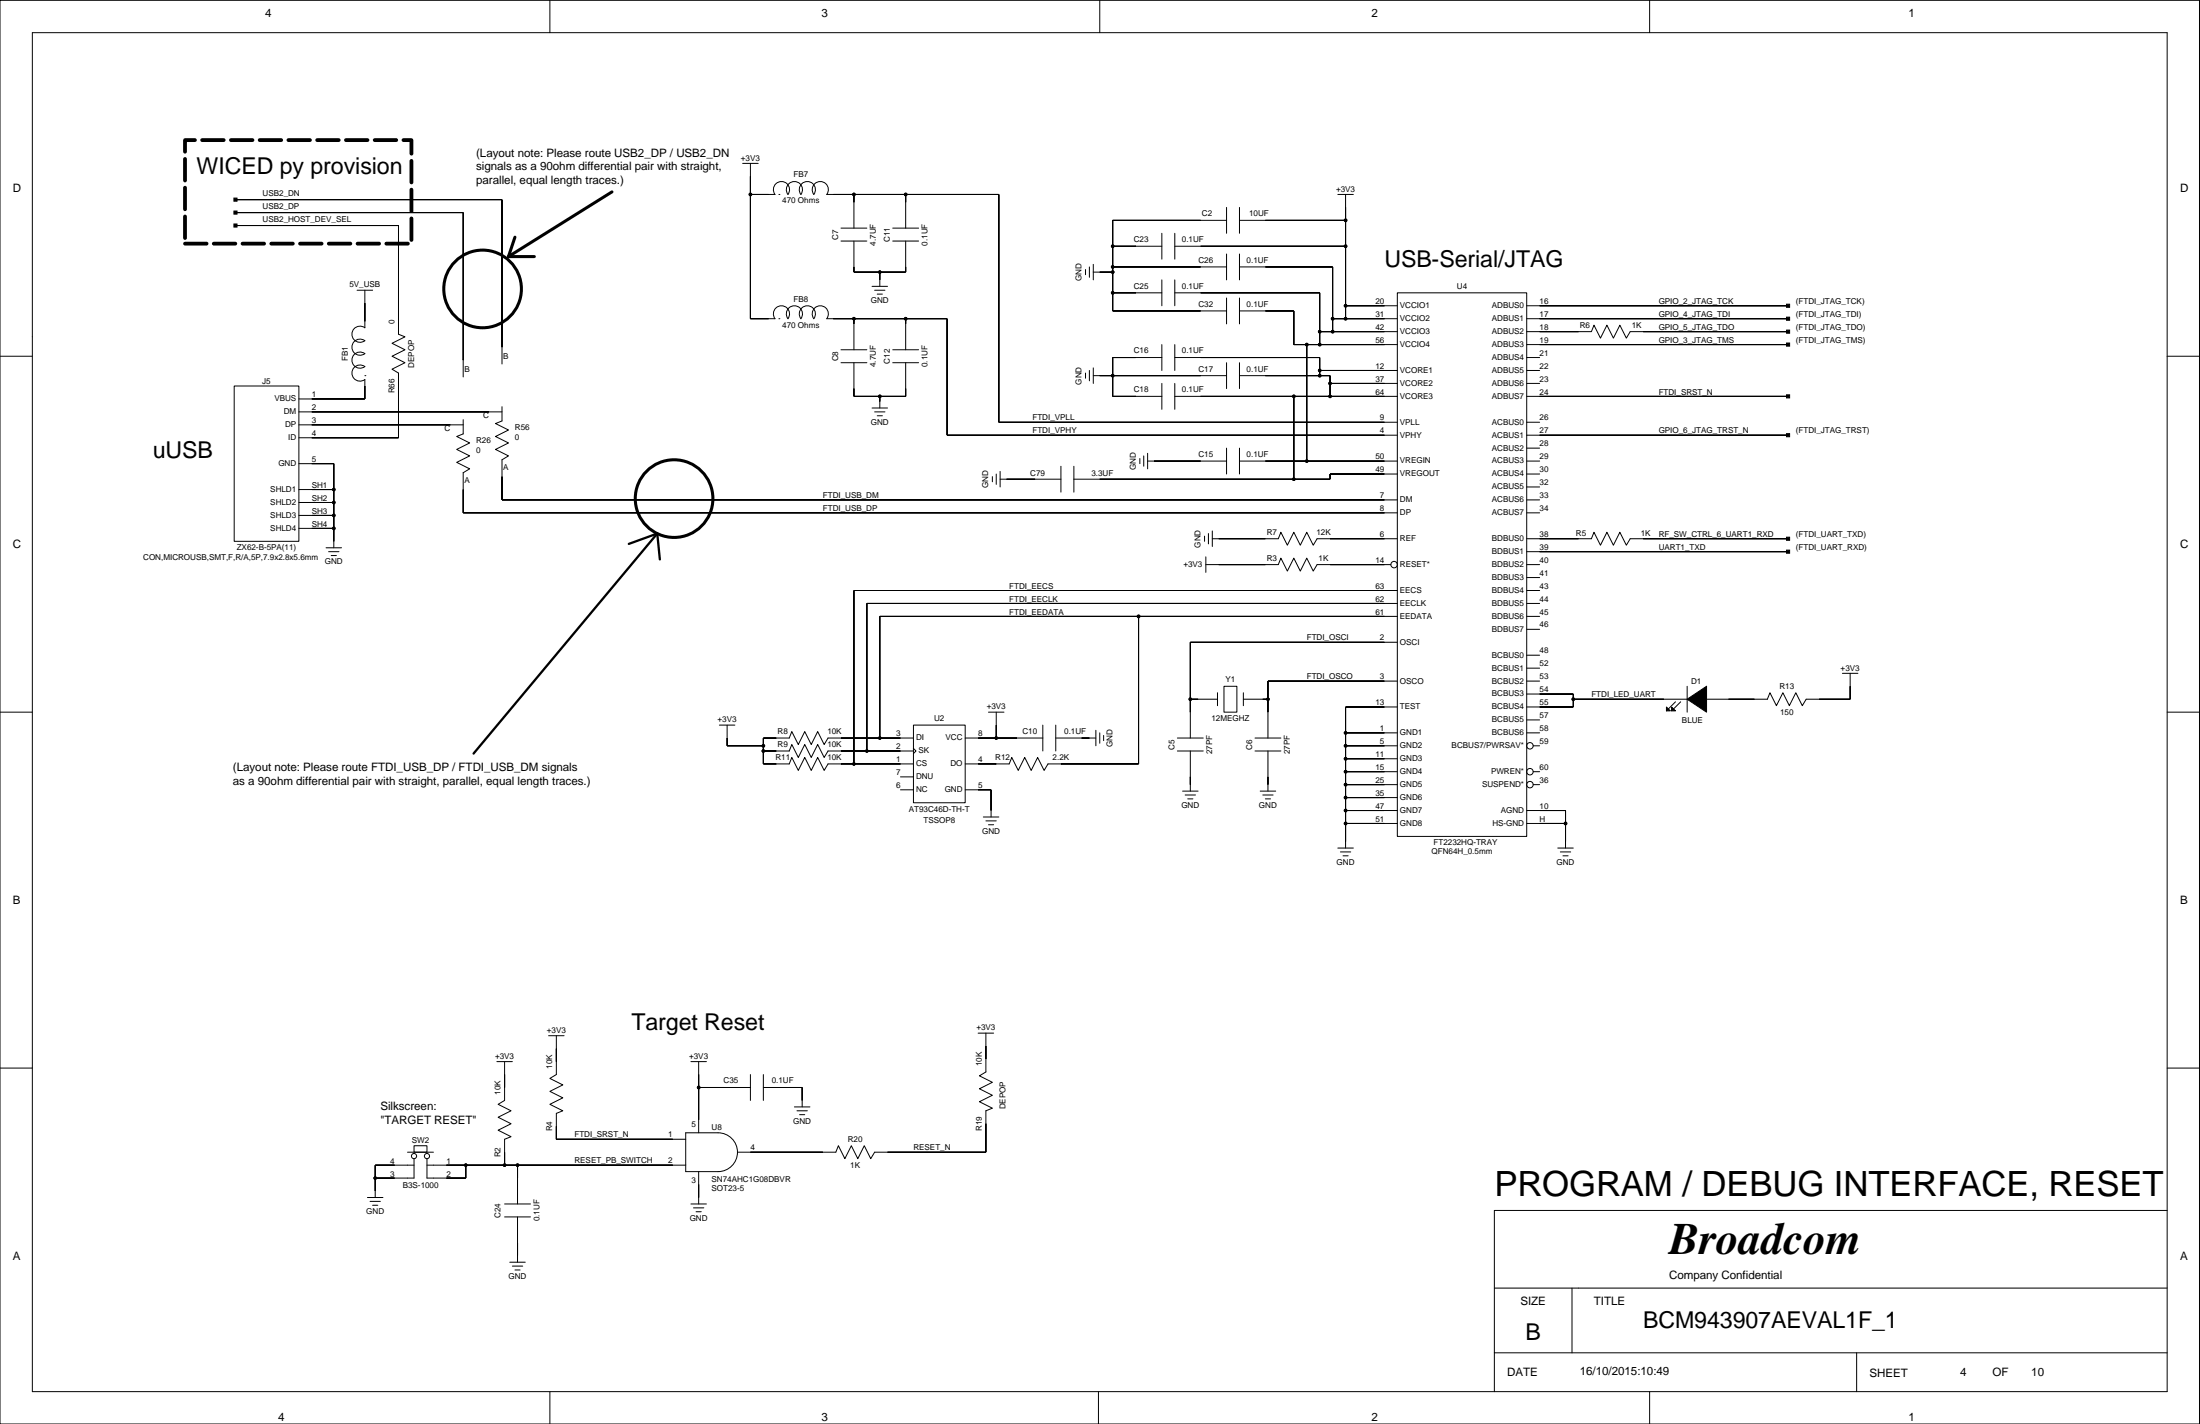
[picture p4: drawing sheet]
<svg xmlns="http://www.w3.org/2000/svg" width="432mm" height="279mm" viewBox="0 0 432 279" stroke-linecap="round" stroke-linejoin="round" font-family="sans-serif">
<g fill="none" stroke="#000" stroke-width=".2">
<path d="M0 .1h431.7v279.3h-431.7zM6.3 6.4h419.1v266.7h-419.1zM107.9 .1v6.3M215.9 .1v6.3M323.8 .1v6.3M46.2 39.2h52.3v32.2M145.8 32.1h3M147.3 38.2h4.8a1.59 1.59 0 0 1 .2-2.2 1.59 1.59 0 0 1 2.1 0 1.59 1.59 0 0 1 .2 2.2 1.59 1.59 0 0 1 .2-2.2 1.59 1.59 0 0 1 2.2 0 1.59 1.59 0 0 1 .2 2.2M147.3 32.1v30.4h4.8a1.59 1.59 0 0 1 .2-2.1 1.59 1.59 0 0 1 2.1 0 1.59 1.59 0 0 1 .2 2.1 1.59 1.59 0 0 1 .2-2.1 1.59 1.59 0 0 1 2.2 0 1.59 1.59 0 0 1 .2 2.1M152.9 38.2h.1M157.2 38.2a1.59 1.59 0 0 1 .2-2.2 1.59 1.59 0 0 1 2.1 0 1.59 1.59 0 0 1 .2 2.2 1.59 1.59 0 0 1 .2-2.2 1.59 1.59 0 0 1 2.2 0 1.59 1.59 0 0 1 .2 2.2h33.7v44.6h78.3M167.6 38.2v6.6"/>
<path d="M177.8 38.2v6.6M262.6 38.2h3M264.1 38.2v24.3M46.2 44.2h32v21.4l1.3 .5-2.6 1.3 2.6 1.2-2.6 1.3 2.6 1.3-2.6 1.2 1.3 .8v12.7h-19.5M46.2 41.7h44.7v32.3M70.1 56.9h3M71.6 56.9v7.4a1.59 1.59 0 0 0-2.1 .2 1.59 1.59 0 0 0 0 2.2 1.59 1.59 0 0 0 2.1 .2 1.59 1.59 0 0 0-2.1 .2 1.59 1.59 0 0 0 0 2.1 1.59 1.59 0 0 0 2.1 .2 1.59 1.59 0 0 0-2.1 .2 1.59 1.59 0 0 0 0 2.1 1.59 1.59 0 0 0 2.1 .2 1.59 1.59 0 0 0-2.1 .2 1.59 1.59 0 0 0 0 2.2 1.59 1.59 0 0 0 2.1 .2v3.8h-12.9M165.1 47.3h5M165.1 44.8h5M167.6 47.3v6.1h10.2v-6.1M171.2 56.2h3M171.7 56.9h2"/>
<path d="M172.2 57.7h1M172.7 53.4v2.8M175.2 47.3h5.1M175.2 44.8h5.1M213.1 52.9v1M213.8 52.4v2M214.6 51.9v3M214.6 53.4h3.8M218.4 48.3h9.6M218.4 57.5h9.6M218.4 52.4h22.3M228 45.8v5.1"/>
<path d="M228 54.9v5.1M230.6 45.8v5.1M230.6 54.9v5.1M230.6 48.3h33.5M230.6 57.5h28.4v10.1M240.7 40.7v5.1M240.7 49.8v5.1M240.7 58.5v5M240.7 43.2h-22.3v17.8h22.3M243.3 40.7v5.1M243.3 49.8v5.1M243.3 58.5v5"/>
<path d="M243.3 52.4h18.3v12.7M243.3 43.2h20.8M264.1 60h10.2M274.3 57.5h25.4v106.6h-25.4zM299.7 60h51.2M0 69.9h6.3M46 75.7h12.7v30.5h-12.7zM71.6 73.7h.1M98.5 79.8v2.8l-1.2 .5 2.5 1.3-2.5 1.2 2.5 1.3-2.5 1.3 2.5 1.3-1.3 .7v7.9h175.8M152.9 62.5h.1M157.2 62.5a1.59 1.59 0 0 1 .2-2.1 1.59 1.59 0 0 1 2.1 0 1.59 1.59 0 0 1 .2 2.1 1.59 1.59 0 0 1 .2-2.1 1.59 1.59 0 0 1 2.2 0 1.59 1.59 0 0 1 .2 2.1h23.6v22.9h88.4M165.1 71.2h5"/>
<path d="M165.1 68.6h5M167.6 71.2v6.6h10.2v-6.6M167.6 62.5v6.1M172.7 77.8v2.3M175.2 71.2h5.1M175.2 68.6h5.1M177.8 62.5v6.1M213.1 73.2v1M213.8 72.7v2M214.6 73.7h26.1M214.6 72.2v3M228 70.2h-9.6v7.6h9.6"/>
<path d="M228 67.6v5.1M228 75.2v5.1M230.6 77.8h43.7M230.6 70.2h28.4v3.5M230.6 67.6v5.1M230.6 75.2v5.1M240.7 71.2v5M243.3 61h10.6v6.6h20.4M243.3 71.2v5M243.3 73.7h17.8v4.1M253.9 77.8v16.2M256.5 67.6v22.9"/>
<path d="M259 72.7h15.3M259 65.1h15.3M261.1 75.2h13.2M261.6 62.5h12.7M299.7 65.1h12.6l.6-1.3 1.2 2.5 1.3-2.5 1.3 2.5 1.2-2.5 1.3 2.5 .8-1.2h30.9M299.7 77.8h51.2M299.7 75.2h2.5M299.7 72.7h2.5M299.7 67.6h51.2M299.7 62.5h51.2M299.7 70.2h2.5M425.4 69.9h6.3"/>
<path d="M58.7 91h6.8v16.5M58.7 98.6h6.8M58.7 96.1h6.8M58.7 83.4h32.2M58.7 80.8h39.8M90.9 82.3v2.8l-1.3 .5 2.6 1.3-2.6 1.3 2.6 1.3-2.6 1.2 2.6 1.3-1.3 .8v7.8h183.4M171.2 80.1h3M171.7 80.8h2M172.2 81.6h1M194.8 93.5v1M195.5 93v2M196.3 94h11.9"/>
<path d="M196.3 92.5v3M208.2 91.5v5.1M210.8 91.5v5.1M223.7 90v1M224.5 89.5v2M225.2 90.5h15.5M225.2 88.9v3.1M240.7 87.9v5.1M243.3 90.5h31M243.3 87.9v5.1M274.3 93h-13.2v1h-50.3M299.7 98.1h2.5"/>
<path d="M299.7 85.4h51.2M299.7 82.8h2.5M299.7 90.5h2.5M299.7 93h2.5M299.7 95.5h2.5M299.7 87.9h2.5M58.7 103.7h6.8M58.7 101.1h6.8M64 107.5h3M64.5 108.2h2M65 109h1M236.4 105.2v1"/>
<path d="M236.7 110.8h14.2l.5-1.3 1.3 2.6 1.2-2.6 1.3 2.6 1.3-2.6 1.3 2.6 .7-1.3h14.5M236.7 109.3v3M237.2 104.7v2M237.9 105.7h13l.5-1.3 1.3 2.6 1.2-2.6 1.3 2.6 1.3-2.6 1.3 2.6 .7-1.3h15.8M237.9 104.2v3M274.3 115.9h-106.7v34M274.3 118.4h-104.2v28.9M299.7 105.7h12.6l.6-1.3 1.2 2.6 1.3-2.6 1.3 2.6 1.2-2.6 1.3 2.6 .8-1.3h30.9M299.7 108.2h51.2M299.7 100.6h2.5M299.7 110.8h2.5M299.7 115.9h2.5"/>
<path d="M299.7 118.4h2.5M299.7 113.3h2.5M0 139.7h6.3M194 139.7h3.1M195.5 139.7v5.1M223.5 120.9v29h-17.8l-.8 1.3-1.2-2.6-1.3 2.6-1.3-2.6-1.2 2.6-1.3-2.6-.5 1.3h-8.7M233.6 137.2h5.4M239 135.9v2.6M240.2 134.7h2.6v5h-2.6zM244 137.2h4.9M244 135.9v2.6M274.3 120.9h-101.6v23.9"/>
<path d="M274.3 126h-40.7v18.8M274.3 138.7h-10.2v27.7M274.3 133.6h-25.4v11.2M299.7 120.9h2.5M299.7 123.5h2.5M299.7 136.2h9.1v2.5h-9.1M299.7 133.6h2.5M299.7 131.1h2.5M299.7 128.6h2.5M308.8 137.2h22.3M328.9 137.7l-1.6 1.5M329.9 137.7l-1.6 1.5"/>
<path d="M331.1 134.7v5M361.6 132.1h3.1M363.1 132.1v5.1h-8.6l-.8 1.3-1.2-2.6-1.3 2.6-1.3-2.6-1.2 2.6-1.3-2.6-.5 1.3h-12M425.4 139.7h6.3M141.2 142.3h3M142.7 142.3v4h7.1M149.8 147.3h5.1l.5-1.2 1.3 2.5 1.3-2.5 1.2 2.5 1.3-2.5 1.3 2.5 .7-1.3h16.8M176.7 155h2.6M176.7 152.4h2.6M179.3 142.3h10.1v15.2h-10.1zM179.3 146.8l.5 .5-.5 .6M179.3 144.8h-16.8l-.7 1.3-1.3-2.6-1.3 2.6-1.2-2.6-1.3 2.6-1.3-2.6-.5 1.3h-5.1v5.1h5.1l.5-1.3 1.3 2.6 1.3-2.6 1.2 2.6 1.3-2.6 1.3 2.6 .7-1.3h16.8"/>
<path d="M189.4 144.8h15.3M189.4 155h5.1v5.3M204.7 142.3v5M207.2 144.8h7.9M207.2 142.3v5M215.1 143.3v3M215.9 143.8v2M216.6 144.3v1M231.1 147.3h5.1M231.1 144.8h5.1M232.1 155.2h3.1M232.6 156h2"/>
<path d="M233.1 156.7h1M233.6 147.3v7.9M246.3 147.3h5.1M246.3 144.8h5.1M247.3 155.2h3.1M247.8 156h2.1M248.4 156.7h1M248.9 147.3v7.9M264.1 154h10.2M264.1 159h10.2M264.1 156.5h10.2M264.1 151.4h10.2"/>
<path d="M264.1 146.3h10.2M264.1 143.8h10.2M264.1 148.9h10.2M299.7 159h7.6v7.4M299.7 143.8h2.5M299.7 141.3h2.5M300.9 154h1.3M300.9 151.4h1.3M300.9 146.3h1.3M193 160.3h3M193.5 161.1h2M194 161.8h1"/>
<path d="M262.6 166.4h3M263.1 167.2h2M263.6 167.9h1M264.1 161.6h10.2M299.7 161.6h7.6M305.7 166.4h3.1M306.3 167.2h2M306.8 167.9h1M0 209.6h6.3M97.5 208.3h3.1M99 208.3v7.6l-1.2 .8 2.5 1.2-2.5 1.3 2.5 1.3-2.5 1.3 2.5 1.2-1.3 .5v5.1M107.7 203.2h3"/>
<path d="M109.2 203.2v7.6l-1.3 .8 2.6 1.3-2.6 1.2 2.6 1.3-2.6 1.3 2.6 1.2-1.3 .6v5h25.4M135.6 208.3h3.1M137.1 208.3v14M137.1 213.4h10.2M147.3 210.8v5.1M149.8 210.8v5.1M149.8 213.4h7.6v3.8M155.9 217.2h3.1M156.4 217.9h2.1M156.9 218.7h1.1M192 202.7h3M193.5 202.7v7.6l-1.3 .8 2.6 1.3-2.6 1.2 2.6 1.3-2.6 1.3 2.6 1.2-1.3 .5v8.2h-21.8l-.8 1.2-1.3-2.5-1.2 2.5-1.3-2.5-1.3 2.5-1.2-2.5-.6 1.3h-19.3"/>
<path d="M425.4 209.6h6.3M72.1 235h3.1M72.6 235.7h2.1M73.1 236.5h1.1M80 226.1h5.1M81.3 224.8h2.5v1.3h-2.5zM81.3 228.6h-7.7v6.4M81.3 227.3v3.9h-7.7M83.8 228.6h50.8M83.8 227.3v3.9h7.6v-2.6M99 238.8h5.1M99 236.2h5.1"/>
<path d="M101.6 228.6v7.6M101.6 238.8v8.9M134.6 222.3h6.3a3.8 3.8 0 0 1 3.8 3.8 3.8 3.8 0 0 1-3.8 3.8h-6.3zM135.6 236.2h3.1M136.1 237h2M136.6 237.8h1M137.1 229.9v6.3M153.6 229.9h.1M154.9 229.9h.1M425.4 237.5h-132.1v35.6M100.1 247.7h3M100.6 248.4h2"/>
<path d="M101.1 249.2h1M293.3 252.7h132.1M308.5 252.7v12.7M107.9 273.1v6.3M215.6 273.1v6.3M293.3 265.4h132.1M323.8 273.1v6.3M364.4 265.4v7.7"/>
<circle cx="147.3" cy="38.2" r=".25"/>
<circle cx="167.6" cy="38.2" r=".25"/>
<circle cx="177.8" cy="38.2" r=".25"/>
<circle cx="172.7" cy="53.4" r=".25"/>
<circle cx="218.4" cy="48.3" r=".25"/>
<circle cx="218.4" cy="57.5" r=".25"/>
<circle cx="218.4" cy="53.4" r=".25"/>
<circle cx="218.4" cy="52.4" r=".25"/>
<circle cx="264.1" cy="48.3" r=".25"/>
<circle cx="264.1" cy="60" r=".25"/>
<circle cx="264.1" cy="43.2" r=".25"/>
<circle cx="167.6" cy="62.5" r=".25"/>
<circle cx="172.7" cy="77.8" r=".25"/>
<circle cx="177.8" cy="62.5" r=".25"/>
<circle cx="218.4" cy="73.7" r=".25"/>
<circle cx="253.9" cy="77.8" r=".25"/>
<circle cx="256.5" cy="67.6" r=".25"/>
<circle cx="259" cy="73.7" r=".25"/>
<circle cx="259" cy="67.6" r=".25"/>
<circle cx="259" cy="72.7" r=".25"/>
<circle cx="259" cy="65.1" r=".25"/>
<circle cx="261.1" cy="77.8" r=".25"/>
<circle cx="261.1" cy="75.2" r=".25"/>
<circle cx="261.6" cy="62.5" r=".25"/>
<circle cx="261.6" cy="65.1" r=".25"/>
<circle cx="264.1" cy="62.5" r=".25"/>
<circle cx="65.5" cy="98.6" r=".25"/>
<circle cx="65.5" cy="96.1" r=".25"/>
<circle cx="253.9" cy="94" r=".25"/>
<circle cx="256.5" cy="90.5" r=".25"/>
<circle cx="65.5" cy="101.1" r=".25"/>
<circle cx="65.5" cy="103.7" r=".25"/>
<circle cx="273.6" cy="110.8" r=".63"/>
<circle cx="223.5" cy="120.9" r=".25"/>
<circle cx="233.6" cy="137.2" r=".25"/>
<circle cx="248.9" cy="137.2" r=".25"/>
<circle cx="308.8" cy="137.2" r=".25"/>
<circle cx="149.8" cy="147.3" r=".25"/>
<circle cx="149.8" cy="146.3" r=".25"/>
<circle cx="167.6" cy="149.9" r=".25"/>
<circle cx="170.1" cy="147.3" r=".25"/>
<circle cx="172.7" cy="144.8" r=".25"/>
<circle cx="195.5" cy="144.8" r=".25"/>
<circle cx="264.1" cy="148.9" r=".25"/>
<circle cx="264.1" cy="146.3" r=".25"/>
<circle cx="264.1" cy="159" r=".25"/>
<circle cx="264.1" cy="154" r=".25"/>
<circle cx="264.1" cy="143.8" r=".25"/>
<circle cx="264.1" cy="151.4" r=".25"/>
<circle cx="264.1" cy="156.5" r=".25"/>
<circle cx="300.3" cy="146.3" r=".63"/>
<circle cx="300.3" cy="154" r=".63"/>
<circle cx="300.3" cy="151.4" r=".63"/>
<circle cx="264.1" cy="161.6" r=".25"/>
<circle cx="307.3" cy="161.6" r=".25"/>
<circle cx="137.1" cy="213.4" r=".25"/>
<circle cx="73.6" cy="231.2" r=".25"/>
<circle cx="81.3" cy="226.8" r=".51"/>
<circle cx="83.8" cy="226.8" r=".51"/>
<circle cx="91.4" cy="228.6" r=".25"/>
<circle cx="99" cy="228.6" r=".25"/>
<circle cx="101.6" cy="228.6" r=".25"/>
</g>
<g fill="#000" stroke="#000" stroke-width=".2">
<path d="M45.9 38.9h.6v.6h-.6z" fill-rule="evenodd"/>
<path d="M98.5 39.2v28.9z" fill-rule="evenodd"/>
<path d="M46.2 39.2h52.3z" fill-rule="evenodd"/>
<path d="M147.3 34.6v3.6z" fill-rule="evenodd"/>
<path d="M147.3 38.2v24.3z" fill-rule="evenodd"/>
<path d="M147.3 38.2h3.5z" fill-rule="evenodd"/>
<path d="M167.6 38.2v1.5z" fill-rule="evenodd"/>
<path d="M163.5 38.2h4.1z" fill-rule="evenodd"/>
<path d="M177.8 38.2v1.5z" fill-rule="evenodd"/>
<path d="M167.6 38.2h10.2z" fill-rule="evenodd"/>
<path d="M177.8 38.2h18.2z" fill-rule="evenodd"/>
<path d="M196 38.2v44.6z" fill-rule="evenodd"/>
<path d="M45.9 41.4h.6v.6h-.6z" fill-rule="evenodd"/>
<path d="M45.9 43.9h.6v.7h-.6z" fill-rule="evenodd"/>
<path d="M71.6 59.5v3.5z" fill-rule="evenodd"/>
<path d="M78.2 44.2v18.8z" fill-rule="evenodd"/>
<path d="M46.2 44.2h32z" fill-rule="evenodd"/>
<path d="M46.2 41.7h44.7z" fill-rule="evenodd"/>
<path d="M90.9 41.7v29z" fill-rule="evenodd"/>
<path d="M167.6 52.4v1z" fill-rule="evenodd"/>
<path d="M167.6 53.4h5.1z" fill-rule="evenodd"/>
<path d="M172.7 53.4v1.5z" fill-rule="evenodd"/>
<path d="M177.8 52.4v1z" fill-rule="evenodd"/>
<path d="M172.7 53.4h5.1z" fill-rule="evenodd"/>
<path d="M218.4 43.2v5.1z" fill-rule="evenodd"/>
<path d="M218.4 52.4v1z" fill-rule="evenodd"/>
<path d="M218.4 48.3v4.1z" fill-rule="evenodd"/>
<path d="M218.4 53.4v4.1z" fill-rule="evenodd"/>
<path d="M218.4 57.5v3.5z" fill-rule="evenodd"/>
<path d="M215.9 53.4h2.5z" fill-rule="evenodd"/>
<path d="M218.4 48.3h4.6z" fill-rule="evenodd"/>
<path d="M218.4 57.5h4.6z" fill-rule="evenodd"/>
<path d="M218.4 52.4h17.3z" fill-rule="evenodd"/>
<path d="M218.4 43.2h17.3z" fill-rule="evenodd"/>
<path d="M235.7 57.5h23.3z" fill-rule="evenodd"/>
<path d="M259 57.5v7.6z" fill-rule="evenodd"/>
<path d="M248.4 52.4h13.2z" fill-rule="evenodd"/>
<path d="M261.6 52.4v10.1z" fill-rule="evenodd"/>
<path d="M248.4 43.2h15.7z" fill-rule="evenodd"/>
<path d="M264.1 48.3v11.7z" fill-rule="evenodd"/>
<path d="M264.1 60v2.5z" fill-rule="evenodd"/>
<path d="M264.1 40.7v2.5z" fill-rule="evenodd"/>
<path d="M264.1 43.2v5.1z" fill-rule="evenodd"/>
<path d="M235.7 48.3h28.4z" fill-rule="evenodd"/>
<path d="M264.1 60h7.6z" fill-rule="evenodd"/>
<path d="M302.2 60h48.7z" fill-rule="evenodd"/>
<path d="M61.2 78.3h10.4z" fill-rule="evenodd"/>
<path d="M71.6 75.7v2.6z" fill-rule="evenodd"/>
<path d="M78.2 75.7v10.2z" fill-rule="evenodd"/>
<path d="M147.3 62.5h3.5z" fill-rule="evenodd"/>
<path d="M167.6 62.5v1z" fill-rule="evenodd"/>
<path d="M163.5 62.5h4.1z" fill-rule="evenodd"/>
<path d="M167.6 76.2v1.6z" fill-rule="evenodd"/>
<path d="M167.6 77.8h5.1z" fill-rule="evenodd"/>
<path d="M172.7 77.8v1z" fill-rule="evenodd"/>
<path d="M177.8 62.5v1z" fill-rule="evenodd"/>
<path d="M167.6 62.5h10.2z" fill-rule="evenodd"/>
<path d="M177.8 76.2v1.6z" fill-rule="evenodd"/>
<path d="M172.7 77.8h5.1z" fill-rule="evenodd"/>
<path d="M177.8 62.5h8.1z" fill-rule="evenodd"/>
<path d="M185.9 62.5v22.9z" fill-rule="evenodd"/>
<path d="M215.9 73.7h2.5z" fill-rule="evenodd"/>
<path d="M218.4 73.7v4.1z" fill-rule="evenodd"/>
<path d="M218.4 70.2v3.5z" fill-rule="evenodd"/>
<path d="M218.4 70.2h4.6z" fill-rule="evenodd"/>
<path d="M218.4 77.8h4.6z" fill-rule="evenodd"/>
<path d="M218.4 73.7h17.3z" fill-rule="evenodd"/>
<path d="M218.4 61h17.3z" fill-rule="evenodd"/>
<path d="M248.4 61h5.5z" fill-rule="evenodd"/>
<path d="M253.9 61v6.6z" fill-rule="evenodd"/>
<path d="M235.7 77.8h18.2z" fill-rule="evenodd"/>
<path d="M253.9 77.8v16.2z" fill-rule="evenodd"/>
<path d="M253.9 67.6h2.6z" fill-rule="evenodd"/>
<path d="M256.5 67.6v22.9z" fill-rule="evenodd"/>
<path d="M256.5 67.6h2.5z" fill-rule="evenodd"/>
<path d="M259 65.1v2.5z" fill-rule="evenodd"/>
<path d="M259 72.7v1z" fill-rule="evenodd"/>
<path d="M235.7 70.2h23.3z" fill-rule="evenodd"/>
<path d="M248.4 73.7h10.6z" fill-rule="evenodd"/>
<path d="M259 70.2v2.5z" fill-rule="evenodd"/>
<path d="M261.1 75.2v2.6z" fill-rule="evenodd"/>
<path d="M259 73.7h2.1z" fill-rule="evenodd"/>
<path d="M261.1 73.7v1.5z" fill-rule="evenodd"/>
<path d="M253.9 77.8h7.2z" fill-rule="evenodd"/>
<path d="M261.6 62.5v2.6z" fill-rule="evenodd"/>
<path d="M259 65.1h2.6z" fill-rule="evenodd"/>
<path d="M261.6 62.5h2.5z" fill-rule="evenodd"/>
<path d="M264.1 62.5h7.6z" fill-rule="evenodd"/>
<path d="M261.6 65.1h10.1z" fill-rule="evenodd"/>
<path d="M259 67.6h12.7z" fill-rule="evenodd"/>
<path d="M259 72.7h12.7z" fill-rule="evenodd"/>
<path d="M261.1 75.2h10.6z" fill-rule="evenodd"/>
<path d="M261.1 77.8h10.6z" fill-rule="evenodd"/>
<path d="M302.2 65.1h7.6z" fill-rule="evenodd"/>
<path d="M350.6 77.5h.7v.6h-.7z" fill-rule="evenodd"/>
<path d="M350.6 59.7h.7v.6h-.7z" fill-rule="evenodd"/>
<path d="M350.6 67.3h.7v.6h-.7z" fill-rule="evenodd"/>
<path d="M350.6 64.8h.7v.6h-.7z" fill-rule="evenodd"/>
<path d="M350.6 62.2h.7v.6h-.7z" fill-rule="evenodd"/>
<path d="M302.2 77.8h48.7z" fill-rule="evenodd"/>
<path d="M302.2 67.6h48.7z" fill-rule="evenodd"/>
<path d="M322.5 65.1h28.4z" fill-rule="evenodd"/>
<path d="M302.2 62.5h48.7z" fill-rule="evenodd"/>
<path d="M61.2 91h4.3z" fill-rule="evenodd"/>
<path d="M65.5 91v5.1z" fill-rule="evenodd"/>
<path d="M61.2 96.1h4.3z" fill-rule="evenodd"/>
<path d="M61.2 98.6h4.3z" fill-rule="evenodd"/>
<path d="M65.5 96.1v2.5z" fill-rule="evenodd"/>
<path d="M65.5 98.6v2.5z" fill-rule="evenodd"/>
<path d="M61.2 85.9h17z" fill-rule="evenodd"/>
<path d="M61.2 83.4h27.2z" fill-rule="evenodd"/>
<path d="M90.9 96.1v4.5z" fill-rule="evenodd"/>
<path d="M61.2 80.8h34.8z" fill-rule="evenodd"/>
<path d="M98.5 93.5v4.6z" fill-rule="evenodd"/>
<path d="M197.6 94h5.6z" fill-rule="evenodd"/>
<path d="M226.5 90.5h9.2z" fill-rule="evenodd"/>
<path d="M215.9 94h38z" fill-rule="evenodd"/>
<path d="M248.4 90.5h8.1z" fill-rule="evenodd"/>
<path d="M261.1 93v1z" fill-rule="evenodd"/>
<path d="M253.9 94h7.2z" fill-rule="evenodd"/>
<path d="M98.5 98.1h173.2z" fill-rule="evenodd"/>
<path d="M185.9 85.4h85.8z" fill-rule="evenodd"/>
<path d="M196 82.8h75.7z" fill-rule="evenodd"/>
<path d="M256.5 90.5h15.2z" fill-rule="evenodd"/>
<path d="M261.1 93h10.6z" fill-rule="evenodd"/>
<path d="M350.6 85.1h.7v.6h-.7z" fill-rule="evenodd"/>
<path d="M302.2 85.4h48.7z" fill-rule="evenodd"/>
<path d="M61.2 101.1h4.3z" fill-rule="evenodd"/>
<path d="M61.2 103.7h4.3z" fill-rule="evenodd"/>
<path d="M65.5 101.1v2.6z" fill-rule="evenodd"/>
<path d="M65.5 103.7v2.5z" fill-rule="evenodd"/>
<path d="M167.6 115.9v34z" fill-rule="evenodd"/>
<path d="M170.1 118.4v28.9z" fill-rule="evenodd"/>
<path d="M239.2 105.7h9.2z" fill-rule="evenodd"/>
<path d="M239.2 110.8h9.2z" fill-rule="evenodd"/>
<path d="M90.9 100.6h180.8z" fill-rule="evenodd"/>
<path d="M261.1 110.8h10.6z" fill-rule="evenodd"/>
<path d="M261.1 105.7h10.6z" fill-rule="evenodd"/>
<path d="M167.6 115.9h104.1z" fill-rule="evenodd"/>
<path d="M170.1 118.4h101.6z" fill-rule="evenodd"/>
<path d="M302.2 105.7h7.6z" fill-rule="evenodd"/>
<path d="M350.6 105.4h.7v.6h-.7z" fill-rule="evenodd"/>
<path d="M350.6 107.9h.7v.6h-.7z" fill-rule="evenodd"/>
<path d="M322.5 105.7h28.4z" fill-rule="evenodd"/>
<path d="M302.2 108.2h48.7z" fill-rule="evenodd"/>
<path d="M172.7 120.9v23.9z" fill-rule="evenodd"/>
<path d="M172.7 120.9h50.8z" fill-rule="evenodd"/>
<path d="M223.5 120.9v29z" fill-rule="evenodd"/>
<path d="M233.6 137.2v2.5z" fill-rule="evenodd"/>
<path d="M233.6 126v11.2z" fill-rule="evenodd"/>
<path d="M233.6 137.2h1.6z" fill-rule="evenodd"/>
<path d="M247.8 137.2h1.1z" fill-rule="evenodd"/>
<path d="M248.9 133.6v3.6z" fill-rule="evenodd"/>
<path d="M248.9 137.2v2.5z" fill-rule="evenodd"/>
<path d="M264.1 138.7v5.1z" fill-rule="evenodd"/>
<path d="M264.1 138.7h7.6z" fill-rule="evenodd"/>
<path d="M248.9 133.6h22.8z" fill-rule="evenodd"/>
<path d="M233.6 126h38.1z" fill-rule="evenodd"/>
<path d="M223.5 120.9h48.2z" fill-rule="evenodd"/>
<path d="M308.8 136.2v1z" fill-rule="evenodd"/>
<path d="M308.8 137.2v1.5z" fill-rule="evenodd"/>
<path d="M302.2 136.2h6.6z" fill-rule="evenodd"/>
<path d="M302.2 138.7h6.6z" fill-rule="evenodd"/>
<path d="M308.8 137.2h17.8z" fill-rule="evenodd"/>
<path d="M327.1 138.7l.7 .8h-.7z" fill-rule="evenodd"/>
<path d="M328.1 138.7l.8 .8h-.8z" fill-rule="evenodd"/>
<path d="M331.1 137.2l3.8-2.5v5z" fill-rule="evenodd"/>
<path d="M339.3 137.2h5z" fill-rule="evenodd"/>
<path d="M357 137.2h6.1z" fill-rule="evenodd"/>
<path d="M363.1 134.7v2.5z" fill-rule="evenodd"/>
<path d="M142.7 144.8v1.5z" fill-rule="evenodd"/>
<path d="M149.8 147.3v2.6z" fill-rule="evenodd"/>
<path d="M142.7 146.3h7.1z" fill-rule="evenodd"/>
<path d="M149.8 144.8v1.5z" fill-rule="evenodd"/>
<path d="M149.8 146.3v1z" fill-rule="evenodd"/>
<path d="M149.8 149.9h2.6z" fill-rule="evenodd"/>
<path d="M149.8 144.8h2.6z" fill-rule="evenodd"/>
<path d="M149.8 147.3h2.6z" fill-rule="evenodd"/>
<path d="M165.1 149.9h2.5z" fill-rule="evenodd"/>
<path d="M165.1 147.3h5z" fill-rule="evenodd"/>
<path d="M165.1 144.8h7.6z" fill-rule="evenodd"/>
<path d="M167.6 149.9h9.1z" fill-rule="evenodd"/>
<path d="M170.1 147.3h6.6z" fill-rule="evenodd"/>
<path d="M172.7 144.8h4z" fill-rule="evenodd"/>
<path d="M192 155h2.5z" fill-rule="evenodd"/>
<path d="M194.5 155v4z" fill-rule="evenodd"/>
<path d="M192 144.8h3.5z" fill-rule="evenodd"/>
<path d="M195.5 142.3v2.5z" fill-rule="evenodd"/>
<path d="M192 149.9h3.5z" fill-rule="evenodd"/>
<path d="M195.5 144.8h4.1z" fill-rule="evenodd"/>
<path d="M212.3 144.8h1.5z" fill-rule="evenodd"/>
<path d="M208.2 149.9h15.3z" fill-rule="evenodd"/>
<path d="M233.6 152.4v1.6z" fill-rule="evenodd"/>
<path d="M248.9 152.4v1.6z" fill-rule="evenodd"/>
<path d="M264.1 143.8v2.5z" fill-rule="evenodd"/>
<path d="M264.1 146.3v2.6z" fill-rule="evenodd"/>
<path d="M264.1 148.9v2.5z" fill-rule="evenodd"/>
<path d="M264.1 151.4v2.6z" fill-rule="evenodd"/>
<path d="M264.1 154v2.5z" fill-rule="evenodd"/>
<path d="M264.1 156.5v2.5z" fill-rule="evenodd"/>
<path d="M264.1 159v2.6z" fill-rule="evenodd"/>
<path d="M264.1 151.4h7.6z" fill-rule="evenodd"/>
<path d="M264.1 156.5h7.6z" fill-rule="evenodd"/>
<path d="M264.1 143.8h7.6z" fill-rule="evenodd"/>
<path d="M264.1 159h7.6z" fill-rule="evenodd"/>
<path d="M264.1 154h7.6z" fill-rule="evenodd"/>
<path d="M264.1 146.3h7.6z" fill-rule="evenodd"/>
<path d="M264.1 148.9h7.6z" fill-rule="evenodd"/>
<path d="M302.2 159h5.1z" fill-rule="evenodd"/>
<path d="M307.3 159v2.6z" fill-rule="evenodd"/>
<path d="M264.1 161.6v3.5z" fill-rule="evenodd"/>
<path d="M264.1 161.6h7.6z" fill-rule="evenodd"/>
<path d="M302.2 161.6h5.1z" fill-rule="evenodd"/>
<path d="M307.3 161.6v3.5z" fill-rule="evenodd"/>
<path d="M99 210.8v2.6z" fill-rule="evenodd"/>
<path d="M109.2 205.8v2.5z" fill-rule="evenodd"/>
<path d="M137.1 210.8v2.6z" fill-rule="evenodd"/>
<path d="M137.1 213.4v6.3z" fill-rule="evenodd"/>
<path d="M137.1 213.4h5.1z" fill-rule="evenodd"/>
<path d="M157.4 213.4v2.5z" fill-rule="evenodd"/>
<path d="M154.9 213.4h2.5z" fill-rule="evenodd"/>
<path d="M193.5 205.2v2.6z" fill-rule="evenodd"/>
<path d="M73.6 228.6v2.6z" fill-rule="evenodd"/>
<path d="M73.6 231.2v2.5z" fill-rule="evenodd"/>
<path d="M73.6 231.2h3.9z" fill-rule="evenodd"/>
<path d="M73.6 228.6h3.9z" fill-rule="evenodd"/>
<path d="M87.6 231.2h3.8z" fill-rule="evenodd"/>
<path d="M91.4 228.6v2.6z" fill-rule="evenodd"/>
<path d="M87.6 228.6h3.8z" fill-rule="evenodd"/>
<path d="M91.4 228.6h7.6z" fill-rule="evenodd"/>
<path d="M99 226.1v2.5z" fill-rule="evenodd"/>
<path d="M99 228.6h2.6z" fill-rule="evenodd"/>
<path d="M101.6 228.6v2.6z" fill-rule="evenodd"/>
<path d="M109.2 221v2.5z" fill-rule="evenodd"/>
<path d="M109.2 223.5h22.9z" fill-rule="evenodd"/>
<path d="M101.6 228.6h30.5z" fill-rule="evenodd"/>
<path d="M137.1 232.4v2.6z" fill-rule="evenodd"/>
<path d="M147.3 226.1h14.2z" fill-rule="evenodd"/>
<path d="M193.5 220.5v5.6z" fill-rule="evenodd"/>
<path d="M174.2 226.1h19.3z" fill-rule="evenodd"/>
<path d="M101.6 243.8v2.6z" fill-rule="evenodd"/>
<circle cx="147.3" cy="38.2" r=".25"/>
<circle cx="167.6" cy="38.2" r=".25"/>
<circle cx="177.8" cy="38.2" r=".25"/>
<circle cx="172.7" cy="53.4" r=".25"/>
<circle cx="218.4" cy="48.3" r=".25"/>
<circle cx="218.4" cy="57.5" r=".25"/>
<circle cx="218.4" cy="53.4" r=".25"/>
<circle cx="218.4" cy="52.4" r=".25"/>
<circle cx="264.1" cy="48.3" r=".25"/>
<circle cx="264.1" cy="60" r=".25"/>
<circle cx="264.1" cy="43.2" r=".25"/>
<circle cx="167.6" cy="62.5" r=".25"/>
<circle cx="172.7" cy="77.8" r=".25"/>
<circle cx="177.8" cy="62.5" r=".25"/>
<circle cx="218.4" cy="73.7" r=".25"/>
<circle cx="253.9" cy="77.8" r=".25"/>
<circle cx="256.5" cy="67.6" r=".25"/>
<circle cx="259" cy="73.7" r=".25"/>
<circle cx="259" cy="67.6" r=".25"/>
<circle cx="259" cy="72.7" r=".25"/>
<circle cx="259" cy="65.1" r=".25"/>
<circle cx="261.1" cy="77.8" r=".25"/>
<circle cx="261.1" cy="75.2" r=".25"/>
<circle cx="261.6" cy="62.5" r=".25"/>
<circle cx="261.6" cy="65.1" r=".25"/>
<circle cx="264.1" cy="62.5" r=".25"/>
<circle cx="65.5" cy="98.6" r=".25"/>
<circle cx="65.5" cy="96.1" r=".25"/>
<circle cx="253.9" cy="94" r=".25"/>
<circle cx="256.5" cy="90.5" r=".25"/>
<circle cx="65.5" cy="101.1" r=".25"/>
<circle cx="65.5" cy="103.7" r=".25"/>
<circle cx="223.5" cy="120.9" r=".25"/>
<circle cx="233.6" cy="137.2" r=".25"/>
<circle cx="248.9" cy="137.2" r=".25"/>
<circle cx="308.8" cy="137.2" r=".25"/>
<circle cx="149.8" cy="147.3" r=".25"/>
<circle cx="149.8" cy="146.3" r=".25"/>
<circle cx="167.6" cy="149.9" r=".25"/>
<circle cx="170.1" cy="147.3" r=".25"/>
<circle cx="172.7" cy="144.8" r=".25"/>
<circle cx="195.5" cy="144.8" r=".25"/>
<circle cx="264.1" cy="148.9" r=".25"/>
<circle cx="264.1" cy="146.3" r=".25"/>
<circle cx="264.1" cy="159" r=".25"/>
<circle cx="264.1" cy="154" r=".25"/>
<circle cx="264.1" cy="143.8" r=".25"/>
<circle cx="264.1" cy="151.4" r=".25"/>
<circle cx="264.1" cy="156.5" r=".25"/>
<circle cx="264.1" cy="161.6" r=".25"/>
<circle cx="307.3" cy="161.6" r=".25"/>
<circle cx="137.1" cy="213.4" r=".25"/>
<circle cx="73.6" cy="231.2" r=".25"/>
<circle cx="91.4" cy="228.6" r=".25"/>
<circle cx="99" cy="228.6" r=".25"/>
<circle cx="101.6" cy="228.6" r=".25"/>
</g>
<g fill="none" stroke="#000" stroke-width=".6">
<path d="M120.1 37.6l-20.3 12.7M99.8 50.3h5.1M101.1 46.5l-1.3 3.8"/>
<circle cx="94.7" cy="56.7" r="7.6"/>
<circle cx="132.3" cy="97.8" r="7.6"/>
</g>
<path d="M36.3 27.5h44.5v20.3h-44.5z" fill="none" stroke="#000" stroke-width=".75" stroke-dasharray="4.2 1.4"/>
<path d="M129 104.7l.5 5.1M129 104.7l-36.1 43.2M129 104.7l-5.6 2" fill="none" stroke="#000" stroke-width=".45"/>
<text font-size="8.8" x="327.6" y="246.1">Broadcom</text>
<text font-size="6.8" x="293.3" y="234.7">PROGRAM / DEBUG INTERFACE, RESET</text>
<g font-size="4.6">
<text x="38.6" y="34.1">WICED py provision</text>
<text x="271.7" y="52.4">USB-Serial/JTAG</text>
<text x="30" y="89.9">uUSB</text>
<text x="123.9" y="202.2">Target Reset</text>
<text x="299.4" y="263">B</text>
<text x="322.5" y="260.6">BCM943907AEVAL1F_1</text>
</g>
<g font-size="2.3">
<text x="52.1" y="3.4">4</text>
<text x="161.3" y="3.4">3</text>
<text x="269.2" y="3.4">2</text>
<text x="374.6" y="3.4">1</text>
<text x="93.5" y="30.8">(Layout note: Please route USB2_DP / USB2_DN</text>
<text x="93.5" y="33.4">signals as a 90ohm differential pair with straight,</text>
<text x="2.5" y="37.6">D</text>
<text x="93.5" y="36.1">parallel, equal length traces.)</text>
<text x="427.9" y="37.6">D</text>
<text x="2.5" y="107.5">C</text>
<text x="427.9" y="107.5">C</text>
<text x="45.7" y="151.3">(Layout note: Please route FTDI_USB_DP / FTDI_USB_DM signals</text>
<text x="45.7" y="153.9">as a 90ohm differential pair with straight, parallel, equal length traces.)</text>
<text x="2.5" y="177.3">B</text>
<text x="427.9" y="177.3">B</text>
<text x="74.7" y="217.8">Silkscreen:</text>
<text x="74.7" y="220.5">&quot;TARGET RESET&quot;</text>
<text x="2.5" y="247.1">A</text>
<text x="327.6" y="250.9">Company Confidential</text>
<text x="427.9" y="247.1">A</text>
<text x="298.4" y="256">SIZE</text>
<text x="312.8" y="256">TITLE</text>
<text x="310.1" y="269.7">16/10/2015:10:49</text>
<text x="384.7" y="270">4</text>
<text x="398.7" y="270">10</text>
<text x="295.8" y="270">DATE</text>
<text x="366.9" y="270.2">SHEET</text>
<text x="391.1" y="270">OF</text>
<text x="54.6" y="278.9">4</text>
<text x="161.3" y="278.9">3</text>
<text x="269.2" y="278.9">2</text>
<text x="374.6" y="278.9">1</text>
</g>
<g font-size="1.6">
<text x="145.4" y="31.5">+3V3</text>
<text x="155.7" y="34.8">FB7</text>
<text x="51.6" y="38.6">USB2_DN</text>
<text x="51.6" y="41.1">USB2_DP</text>
<text x="153.5" y="39.9">470 Ohms</text>
<text x="262.2" y="37.6">+3V3</text>
<text x="51.6" y="43.6">USB2_HOST_DEV_SEL</text>
<text x="164.5" y="47" transform="rotate(-90 164.5 47)">C7</text>
<text x="174.7" y="47.5" transform="rotate(-90 174.7 47.5)">C11</text>
<text x="222.5" y="47.5">C23</text>
<text x="232" y="47.5">0.1UF</text>
<text x="235.9" y="42.4">C2</text>
<text x="245.2" y="42.4">10UF</text>
<text x="171.9" y="48.2" transform="rotate(-90 171.9 48.2)">4.7UF</text>
<text x="182" y="48.2" transform="rotate(-90 182 48.2)">0.1UF</text>
<text x="235.2" y="51.6">C26</text>
<text x="244.7" y="51.6">0.1UF</text>
<text x="68.6" y="56.4">5V_USB</text>
<text x="155.7" y="59.2">FB8</text>
<text x="170.9" y="59.5">GND</text>
<text x="212.3" y="55.1" transform="rotate(-90 212.3 55.1)">GND</text>
<text x="222.5" y="56.7">C25</text>
<text x="232" y="56.7">0.1UF</text>
<text x="270" y="59.6">20</text>
<text x="285.9" y="56.7">U4</text>
<text x="302.2" y="59.6">16</text>
<text x="325.6" y="59.6">GPIO_2_JTAG_TCK</text>
<text x="352.5" y="59.6">(FTDI_JTAG_TCK)</text>
<text x="77.4" y="63.5" transform="rotate(-90 77.4 63.5)">0</text>
<text x="153.5" y="64.3">470 Ohms</text>
<text x="235.2" y="60.2">C32</text>
<text x="244.7" y="60.2">0.1UF</text>
<text x="270" y="62.2">31</text>
<text x="270" y="64.7">42</text>
<text x="274.8" y="65.5">VCCIO3</text>
<text x="274.8" y="63">VCCIO2</text>
<text x="274.8" y="60.5">VCCIO1</text>
<text x="292.8" y="65.5">ADBUS2</text>
<text x="292.8" y="63">ADBUS1</text>
<text x="292.8" y="60.5">ADBUS0</text>
<text x="302.2" y="62.2">17</text>
<text x="302.2" y="64.7">18</text>
<text x="310.1" y="64.3">R6</text>
<text x="320.3" y="64.3">1K</text>
<text x="325.6" y="64.7">GPIO_5_JTAG_TDO</text>
<text x="325.6" y="62.2">GPIO_4_JTAG_TDI</text>
<text x="352.5" y="62.2">(FTDI_JTAG_TDI)</text>
<text x="352.5" y="64.7">(FTDI_JTAG_TDO)</text>
<text x="68.3" y="70.8" transform="rotate(-90 68.3 70.8)">FB1</text>
<text x="98.8" y="70.4">B</text>
<text x="164.5" y="70.9" transform="rotate(-90 164.5 70.9)">C8</text>
<text x="174.7" y="71.3" transform="rotate(-90 174.7 71.3)">C12</text>
<text x="222.5" y="69.4">C16</text>
<text x="232" y="69.4">0.1UF</text>
<text x="270" y="67.2">56</text>
<text x="274.8" y="68.1">VCCIO4</text>
<text x="292.8" y="70.6">ADBUS4</text>
<text x="292.8" y="68.1">ADBUS3</text>
<text x="302.2" y="67.2">19</text>
<text x="302.2" y="69.8">21</text>
<text x="325.6" y="67.2">GPIO_3_JTAG_TMS</text>
<text x="352.5" y="67.2">(FTDI_JTAG_TMS)</text>
<text x="51.5" y="75.4">J5</text>
<text x="61.2" y="77.9">1</text>
<text x="77.4" y="77.2" transform="rotate(-90 77.4 77.2)">R66</text>
<text x="81.3" y="72.2" transform="rotate(-90 81.3 72.2)">DEPOP</text>
<text x="91.2" y="72.9">B</text>
<text x="171.9" y="72" transform="rotate(-90 171.9 72)">4.7UF</text>
<text x="182" y="72" transform="rotate(-90 182 72)">0.1UF</text>
<text x="212.3" y="75.5" transform="rotate(-90 212.3 75.5)">GND</text>
<text x="222.5" y="77">C18</text>
<text x="232" y="77">0.1UF</text>
<text x="235.2" y="72.9">C17</text>
<text x="244.7" y="72.9">0.1UF</text>
<text x="270" y="72.3">12</text>
<text x="270" y="74.9">37</text>
<text x="270" y="77.4">64</text>
<text x="274.8" y="75.7">VCORE2</text>
<text x="274.8" y="73.2">VCORE1</text>
<text x="292.8" y="75.7">ADBUS6</text>
<text x="292.8" y="73.2">ADBUS5</text>
<text x="302.2" y="72.3">22</text>
<text x="302.2" y="74.9">23</text>
<text x="302.2" y="77.4">24</text>
<text x="325.6" y="77.4">FTDI_SRST_N</text>
<text x="53.9" y="78.8">VBUS</text>
<text x="55.7" y="81.3">DM</text>
<text x="56" y="83.8">DP</text>
<text x="61.2" y="80.5">2</text>
<text x="61.2" y="83">3</text>
<text x="94.8" y="82.1">C</text>
<text x="170.9" y="83.3">GND</text>
<text x="202.6" y="82.5">FTDI_VPLL</text>
<text x="270.8" y="82.5">9</text>
<text x="274.8" y="83.3">VPLL</text>
<text x="274.8" y="78.2">VCORE3</text>
<text x="292.8" y="78.2">ADBUS7</text>
<text x="292.8" y="83.3">ACBUS0</text>
<text x="302.2" y="82.5">26</text>
<text x="56.6" y="86.4">ID</text>
<text x="61.2" y="85.5">4</text>
<text x="87.2" y="84.6">C</text>
<text x="93.5" y="86.9">R26</text>
<text x="93.5" y="88.9">0</text>
<text x="101.1" y="84.3">R56</text>
<text x="101.1" y="86.4">0</text>
<text x="202.6" y="85">FTDI_VPHY</text>
<text x="235.2" y="89.7">C15</text>
<text x="244.7" y="89.7">0.1UF</text>
<text x="270.8" y="85">4</text>
<text x="274.8" y="85.9">VPHY</text>
<text x="292.8" y="88.4">ACBUS2</text>
<text x="292.8" y="85.9">ACBUS1</text>
<text x="302.2" y="85">27</text>
<text x="302.2" y="87.6">28</text>
<text x="325.6" y="85">GPIO_6_JTAG_TRST_N</text>
<text x="352.5" y="85">(FTDI_JTAG_TRST)</text>
<text x="54.6" y="91.4">GND</text>
<text x="61.2" y="90.6">5</text>
<text x="61.2" y="95.7">SH1</text>
<text x="91.2" y="94.8">A</text>
<text x="98.8" y="92.2">A</text>
<text x="194" y="95.8" transform="rotate(-90 194 95.8)">GND</text>
<text x="202.2" y="93.5">C79</text>
<text x="214.2" y="93.5">3.3UF</text>
<text x="222.9" y="92.2" transform="rotate(-90 222.9 92.2)">GND</text>
<text x="270" y="92.6">49</text>
<text x="270" y="90.1">50</text>
<text x="274.8" y="90.9">VREGIN</text>
<text x="274.8" y="93.5">VREGOUT</text>
<text x="292.8" y="93.5">ACBUS4</text>
<text x="292.8" y="90.9">ACBUS3</text>
<text x="302.2" y="90.1">29</text>
<text x="302.2" y="92.6">30</text>
<text x="302.2" y="95.2">32</text>
<text x="53.1" y="101.6">SHLD3</text>
<text x="53.1" y="99.1">SHLD2</text>
<text x="53.1" y="96.5">SHLD1</text>
<text x="61.2" y="98.2">SH2</text>
<text x="61.2" y="100.8">SH3</text>
<text x="161.5" y="97.7">FTDI_USB_DM</text>
<text x="161.5" y="100.3">FTDI_USB_DP</text>
<text x="270.8" y="97.7">7</text>
<text x="270.8" y="100.3">8</text>
<text x="274.8" y="101.1">DP</text>
<text x="274.8" y="98.6">DM</text>
<text x="292.8" y="101.1">ACBUS7</text>
<text x="292.8" y="98.6">ACBUS6</text>
<text x="292.8" y="96">ACBUS5</text>
<text x="302.2" y="97.7">33</text>
<text x="302.2" y="100.3">34</text>
<text x="46.5" y="107.9">ZX62-B-5PA(11)</text>
<text x="53.1" y="104.1">SHLD4</text>
<text x="61.2" y="103.3">SH4</text>
<text x="235.6" y="107.5" transform="rotate(-90 235.6 107.5)">GND</text>
<text x="248.6" y="104.9">R7</text>
<text x="258.4" y="104.9">12K</text>
<text x="270.8" y="105.3">6</text>
<text x="274.8" y="106.2">REF</text>
<text x="292.8" y="106.2">BDBUS0</text>
<text x="302.2" y="105.3">38</text>
<text x="302.2" y="107.9">39</text>
<text x="309.3" y="105.2">R5</text>
<text x="322" y="105.2">1K</text>
<text x="325.6" y="105.3">RF_SW_CTRL_6_UART1_RXD</text>
<text x="325.6" y="107.9">UART1_TXD</text>
<text x="352.5" y="105.3">(FTDI_UART_TXD)</text>
<text x="352.5" y="107.9">(FTDI_UART_RXD)</text>
<text x="28.1" y="109.9">CON,MICROUSB,SMT,F,R/A,5P,7.9x2.8x5.6mm</text>
<text x="63.8" y="110.7">GND</text>
<text x="232.3" y="111.3">+3V3</text>
<text x="248.6" y="110">R3</text>
<text x="258.8" y="110">1K</text>
<text x="270" y="110.4">14</text>
<text x="274.8" y="111.3">RESET*</text>
<text x="292.8" y="113.8">BDBUS3</text>
<text x="292.8" y="111.3">BDBUS2</text>
<text x="292.8" y="108.7">BDBUS1</text>
<text x="302.2" y="110.4">40</text>
<text x="302.2" y="113">41</text>
<text x="198.1" y="115.5">FTDI_EECS</text>
<text x="198.1" y="118">FTDI_EECLK</text>
<text x="270" y="118">62</text>
<text x="270" y="115.5">63</text>
<text x="274.8" y="116.3">EECS</text>
<text x="274.8" y="118.9">EECLK</text>
<text x="292.8" y="118.9">BDBUS5</text>
<text x="292.8" y="116.3">BDBUS4</text>
<text x="302.2" y="115.5">43</text>
<text x="302.2" y="118">44</text>
<text x="198.1" y="120.6">FTDI_EEDATA</text>
<text x="256.5" y="125.7">FTDI_OSCI</text>
<text x="270" y="120.6">61</text>
<text x="270.8" y="125.7">2</text>
<text x="274.8" y="121.4">EEDATA</text>
<text x="292.8" y="124">BDBUS7</text>
<text x="292.8" y="121.4">BDBUS6</text>
<text x="302.2" y="120.6">45</text>
<text x="302.2" y="123.1">46</text>
<text x="274.8" y="126.5">OSCI</text>
<text x="292.8" y="131.6">BCBUS1</text>
<text x="292.8" y="129">BCBUS0</text>
<text x="302.2" y="128.2">48</text>
<text x="302.2" y="130.7">52</text>
<text x="361.3" y="131.6">+3V3</text>
<text x="240.5" y="133.9">Y1</text>
<text x="256.5" y="133.3">FTDI_OSCO</text>
<text x="270.8" y="133.3">3</text>
<text x="274.8" y="134.1">OSCO</text>
<text x="292.8" y="136.7">BCBUS3</text>
<text x="292.8" y="134.1">BCBUS2</text>
<text x="302.2" y="133.3">53</text>
<text x="302.2" y="135.8">54</text>
<text x="312.3" y="136.8">FTDI_LED_UART</text>
<text x="331.9" y="134.1">D1</text>
<text x="349.2" y="135.1">R13</text>
<text x="140.8" y="141.7">+3V3</text>
<text x="183.4" y="141.5">U2</text>
<text x="193.7" y="139.2">+3V3</text>
<text x="237.8" y="141.5">12MEGHZ</text>
<text x="270" y="138.4">13</text>
<text x="270.8" y="143.4">1</text>
<text x="274.8" y="139.2">TEST</text>
<text x="292.8" y="141.7">BCBUS5</text>
<text x="292.8" y="139.2">BCBUS4</text>
<text x="302.2" y="138.4">55</text>
<text x="302.2" y="140.9">57</text>
<text x="302.2" y="143.4">58</text>
<text x="330.1" y="141.9">BLUE</text>
<text x="349.4" y="140.2">150</text>
<text x="152.2" y="149.1">R11</text>
<text x="152.6" y="144">R8</text>
<text x="152.6" y="146.6">R9</text>
<text x="162.4" y="144">10K</text>
<text x="162.4" y="146.6">10K</text>
<text x="162.4" y="149.1">10K</text>
<text x="175.9" y="147">2</text>
<text x="175.9" y="144.4">3</text>
<text x="175.9" y="149.5">1</text>
<text x="179.8" y="145.3">DI</text>
<text x="180.3" y="147.8">SK</text>
<text x="185.6" y="145.3">VCC</text>
<text x="192" y="144.4">8</text>
<text x="192" y="149.5">4</text>
<text x="195.4" y="149.1">R12</text>
<text x="200.7" y="144">C10</text>
<text x="206.6" y="149.1">2.2K</text>
<text x="208.9" y="144">0.1UF</text>
<text x="218.4" y="146.6" transform="rotate(-90 218.4 146.6)">GND</text>
<text x="230.5" y="147.1" transform="rotate(-90 230.5 147.1)">C5</text>
<text x="237.9" y="148" transform="rotate(-90 237.9 148)">27PF</text>
<text x="245.8" y="147.1" transform="rotate(-90 245.8 147.1)">C6</text>
<text x="253.1" y="148" transform="rotate(-90 253.1 148)">27PF</text>
<text x="270" y="148.5">11</text>
<text x="270.8" y="146">5</text>
<text x="274.8" y="149.3">GND3</text>
<text x="274.8" y="146.8">GND2</text>
<text x="274.8" y="144.3">GND1</text>
<text x="284.9" y="146.8">BCBUS7/PWRSAV*</text>
<text x="292.8" y="144.3">BCBUS6</text>
<text x="302.2" y="146">59</text>
<text x="175.9" y="154.6">6</text>
<text x="175.9" y="152.1">7</text>
<text x="179.8" y="150.4">CS</text>
<text x="179.8" y="152.9">DNU</text>
<text x="179.8" y="155.4">NC</text>
<text x="185.4" y="155.4">GND</text>
<text x="186.6" y="150.4">DO</text>
<text x="192" y="154.6">5</text>
<text x="270" y="151.1">15</text>
<text x="270" y="153.6">25</text>
<text x="274.8" y="154.4">GND5</text>
<text x="274.8" y="151.9">GND4</text>
<text x="290.9" y="154.4">SUSPEND*</text>
<text x="292.6" y="151.9">PWREN*</text>
<text x="302.2" y="151.1">60</text>
<text x="302.2" y="153.6">36</text>
<text x="178.4" y="159.3">AT93C46D-TH-T</text>
<text x="181.2" y="161.5">TSSOP8</text>
<text x="231.9" y="158.5">GND</text>
<text x="247.1" y="158.5">GND</text>
<text x="270" y="156.1">35</text>
<text x="270" y="158.7">47</text>
<text x="270" y="161.2">51</text>
<text x="274.8" y="159.5">GND7</text>
<text x="274.8" y="157">GND6</text>
<text x="294.6" y="159.5">AGND</text>
<text x="302.2" y="161.2">H</text>
<text x="302.2" y="158.7">10</text>
<text x="192.8" y="163.6">GND</text>
<text x="274.8" y="162">GND8</text>
<text x="281" y="167.6">QFN64H_0.5mm</text>
<text x="281.4" y="165.8">FT2232HQ-TRAY</text>
<text x="292.9" y="162">HS-GND</text>
<text x="262.3" y="169.7">GND</text>
<text x="305.5" y="169.7">GND</text>
<text x="107.3" y="202.7">+3V3</text>
<text x="191.6" y="202.2">+3V3</text>
<text x="97.2" y="207.8">+3V3</text>
<text x="108.4" y="209.7" transform="rotate(-90 108.4 209.7)">10K</text>
<text x="135.3" y="207.8">+3V3</text>
<text x="192.7" y="209.2" transform="rotate(-90 192.7 209.2)">10K</text>
<text x="98.2" y="214.8" transform="rotate(-90 98.2 214.8)">10K</text>
<text x="142" y="212.6">C35</text>
<text x="151.5" y="212.6">0.1UF</text>
<text x="135.7" y="221.1">5</text>
<text x="139.7" y="221.7">U8</text>
<text x="155.7" y="220.5">GND</text>
<text x="192.7" y="221.9" transform="rotate(-90 192.7 221.9)">R19</text>
<text x="197.4" y="217.7" transform="rotate(-90 197.4 217.7)">DEPOP</text>
<text x="80.8" y="224.3">SW2</text>
<text x="98.2" y="227.1" transform="rotate(-90 98.2 227.1)">R2</text>
<text x="108.4" y="222" transform="rotate(-90 108.4 222)">R4</text>
<text x="112.8" y="223.2">FTDI_SRST_N</text>
<text x="131.2" y="223.2">1</text>
<text x="147.3" y="225.7">4</text>
<text x="166.4" y="224">R20</text>
<text x="179.3" y="225.7">RESET_N</text>
<text x="76.6" y="230.9">3</text>
<text x="76.6" y="228.3">4</text>
<text x="79.1" y="233.1">B3S-1000</text>
<text x="87.6" y="228.3">1</text>
<text x="87.6" y="230.9">2</text>
<text x="112.8" y="228.2">RESET_PB_SWITCH</text>
<text x="131.2" y="228.2">2</text>
<text x="135.7" y="232.1">3</text>
<text x="139.7" y="231.9">SN74AHC1G08DBVR</text>
<text x="139.7" y="233.7">SOT23-5</text>
<text x="166.9" y="229.1">1K</text>
<text x="71.9" y="238.2">GND</text>
<text x="98.2" y="238.9" transform="rotate(-90 98.2 238.9)">C24</text>
<text x="105.9" y="239.7" transform="rotate(-90 105.9 239.7)">0.1UF</text>
<text x="135.4" y="239.5">GND</text>
<text x="99.8" y="250.9">GND</text>
</g>
</svg>
